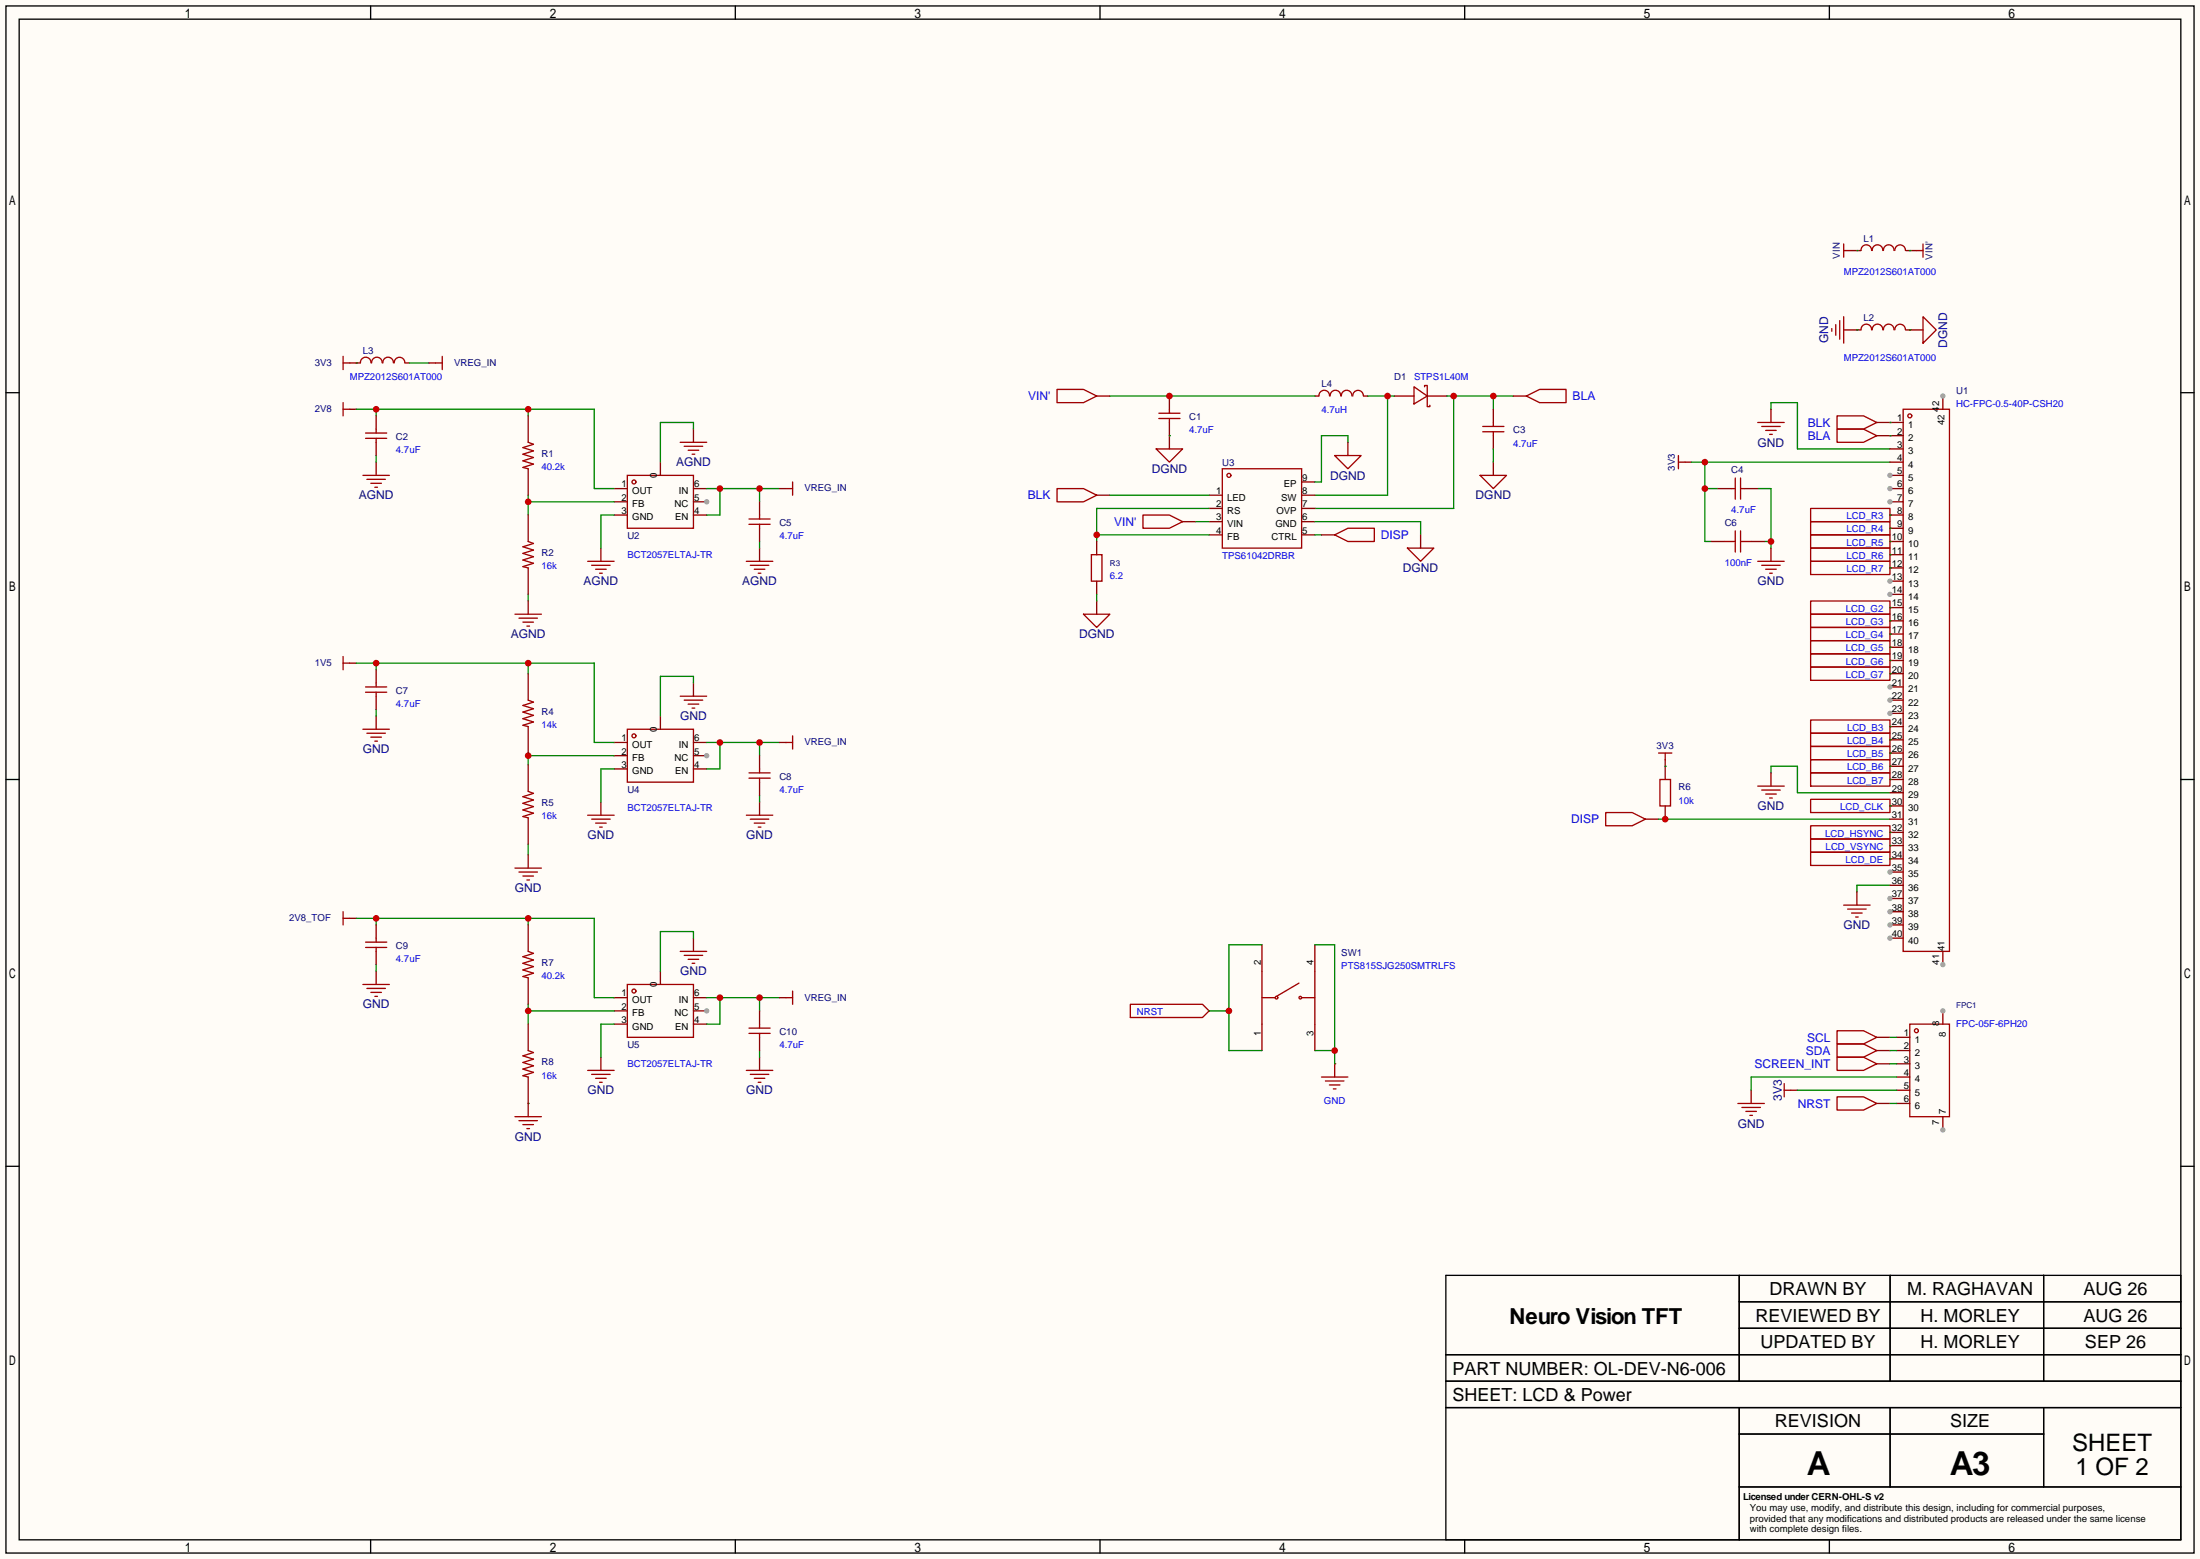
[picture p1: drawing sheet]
<svg xmlns="http://www.w3.org/2000/svg" width="423mm" height="299mm" viewBox="0 0 423 299" stroke-linecap="round" stroke-linejoin="round" font-family="sans-serif">
<path d="M0 0h422.7v299.5h-422.7z" fill="#fffcf7"/>
<g fill="none" stroke="#000" stroke-width=".25">
<path d="M1.1 1.1h420.4v297.2h-420.4zM3.7 3.7h415.3v292.1h-415.3zM71.2 1.1v2.6M141.3 1.1v2.6M211.3 1.1v2.6M281.4 1.1v2.6M351.5 1.1v2.6M1.1 75.4h2.6M419 75.4h2.5M1.1 149.7h2.6M419 149.7h2.5M1.1 224h2.6"/>
<path d="M419 224h2.5M277.8 245h141.2v50.8h-141.2zM334.1 245v20.3M334.1 250.1h84.9M334.1 255.1h84.9M363.1 245v20.3M392.6 245v20.3M277.8 260.2h141.2M277.8 265.3h141.2M277.8 270.4h141.2M334.1 270.4v25.4M334.1 275.5h58.5"/>
<path d="M363.1 270.4v15.2M392.6 270.4v15.2M71.2 295.8v2.5M141.3 295.8v2.5M211.3 295.8v2.5M281.4 295.8v2.5M334.1 285.6h84.9M351.5 295.8v2.5"/>
</g>
<path d="M252.6 76.1h.8M262 76.1h.8M364.4 199.3h2.5M364.4 201.8h2.5M364.4 204.3h2.5M364.4 206.9h2.5M364.4 209.4h2.5M364.4 212h2.5M373.3 214.5v2.5" fill="none" stroke="#870000" stroke-width=".25"/>
<g fill="none" stroke="#a10000" stroke-width=".25">
<path d="M253.4 76.1a1.01 1.01 0 0 1 1-1.1 1.01 1.01 0 0 1 1 1.1M255.5 76.1a1.01 1.01 0 0 1 1.1-1.1 1.01 1.01 0 0 1 1 1.1M257.7 76.1a1.01 1.01 0 0 1 1-1.1 1.01 1.01 0 0 1 1 1.1M259.9 76.1a1.01 1.01 0 0 1 1-1.1 1.01 1.01 0 0 1 1 1.1M366.9 196.7h7.6v17.8h-7.6z"/>
<circle cx="368.2" cy="198" r=".38"/>
</g>
<circle cx="373.3" cy="217" r=".51" fill="#999"/>
<path d="M373.3 194.2v2.5" fill="none" stroke="#870000" stroke-width=".25"/>
<circle cx="373.3" cy="194.2" r=".51" fill="#999"/>
<path d="M271.7 74.3l2.5 1.8-2.5 1.5zM273.7 74.3v-.3h.5v4.1h.5v-.2M352.9 198h5.1l2.6 1.3-2.6 1.2h-5.1zM352.9 200.5h5.1l2.6 1.3-2.6 1.3h-5.1z" fill="none" stroke="#a10000" stroke-width=".25"/>
<path d="M267.8 76.1h3.9M274.2 76.1h3.8M360.6 199.3h2.5M360.6 201.8h2.5" fill="none" stroke="#870000" stroke-width=".25"/>
<path d="M262.8 76.1h5M266.6 76.1v19h-14M363.1 199.3h1.3" fill="none" stroke="#008700" stroke-width=".25"/>
<circle cx="266.6" cy="76.1" r=".63" fill="#c00"/>
<path d="M278 76.1h12.7M279.3 76.1v21.6h-26.7M286.9 76.1v2.5" fill="none" stroke="#008700" stroke-width=".25"/>
<g fill="#c00">
<circle cx="279.3" cy="76.1" r=".63"/>
<circle cx="286.9" cy="76.1" r=".63"/>
</g>
<path d="M213.2 76.1h39.4M213.2 95.1h19.1M232.3 97.7h-21.6v6.3M286.9 86.2v2.6M210.7 102.7h21.6M229.7 100.2h2.6M345.3 209.4h19.1M363.1 201.8h1.3M363.1 212h1.3M363.1 204.3h1.3M364.4 206.9h-28v2.5" fill="none" stroke="#008700" stroke-width=".25"/>
<g fill="none" stroke="#870000" stroke-width=".25">
<path d="M286.9 78.6v2.6M290.7 76.1h2.5M210.7 95.1h2.5M232.3 95.1h2.5M232.3 97.7h2.5M250.1 95.1h2.5M250.1 97.7h2.5M250.1 92.6h2.5M286.9 83.7v2.5M286.9 88.8v2.5M227.2 100.2h2.5M232.3 100.2h2.5"/>
<path d="M232.3 102.7h2.5M250.1 100.2h2.5M250.1 102.7h2.5M336.4 209.4v2.6M344 209.4h1.3M360.6 212h2.5M360.6 204.3h2.5"/>
</g>
<g fill="none" stroke="#a10000" stroke-width=".25">
<path d="M293.2 76.1l2.6-1.3h5.1v2.5h-5.1zM203.1 93.9h5.1l2.5 1.2-2.5 1.3h-5.1zM219.6 98.9h5.1l2.5 1.3-2.5 1.3h-5.1zM234.8 90h15.3v15.3h-15.3zM284.4 91.3h5l-2.5 2.6zM284.9 82.9h4M284.9 81.9h4M286.9 81.2v.7M286.9 82.9v.8M333.9 212h5.1M334.6 212.7h3.6M335.4 213.5h2"/>
<path d="M336.2 214.2h.5M342.8 208.2v2.5M342.8 209.4h1.2M352.9 210.7h5.1l2.6 1.3-2.6 1.2h-5.1zM352.9 203.1h5.1l2.6 1.2-2.6 1.3h-5.1z"/>
<circle cx="236.1" cy="91.3" r=".38"/>
</g>
<circle cx="210.7" cy="102.7" r=".63" fill="#c00"/>
<g fill="none" stroke="#870000" stroke-width=".25">
<path d="M355.5 48.1h2M366.1 48.1h2.1M354.2 63.4h3.3M366.1 63.4h3.3M259 85v2.5M360.6 83.7h2.5M360.6 81.2h2.5M210.7 104v2.6M210.7 111.6v2.6M210.7 115.4v2.6M253.9 102.7h2.5M272.9 102.7v2.6"/>
<path d="M316.1 157.4h2.5"/>
</g>
<g fill="none" stroke="#a10000" stroke-width=".25">
<path d="M354.2 48.1h1.3M354.2 46.9v2.5M357.5 48.1a1.01 1.01 0 0 1 1-1.1 1.01 1.01 0 0 1 1.1 1.1M359.7 48.1a1.01 1.01 0 0 1 1-1.1 1.01 1.01 0 0 1 1 1.1M361.8 48.1a1.01 1.01 0 0 1 1.1-1.1 1.01 1.01 0 0 1 1 1.1M364 48.1a1.01 1.01 0 0 1 1-1.1 1.01 1.01 0 0 1 1.1 1.1M368.2 48.1h1.2M369.4 46.9v2.5M351.9 63.1v.5M352.7 62.4v2M352.9 79.9h5.1l2.6 1.3-2.6 1.2h-5.1zM353.4 61.6v3.6"/>
<path d="M354.2 60.8v5.1M357.5 63.4a1.01 1.01 0 0 1 1-1.1 1.01 1.01 0 0 1 1.1 1.1M359.7 63.4a1.01 1.01 0 0 1 1-1.1 1.01 1.01 0 0 1 1 1.1M361.8 63.4a1.01 1.01 0 0 1 1.1-1.1 1.01 1.01 0 0 1 1 1.1M364 63.4a1.01 1.01 0 0 1 1-1.1 1.01 1.01 0 0 1 1.1 1.1M369.4 60.8l2.6 2.6-2.6 2.5zM256.4 87.5h5.1l-2.5 2.5zM352.9 82.4h5.1l2.6 1.3-2.6 1.3h-5.1zM208.2 118h5l-2.5 2.5zM209.7 106.6h2v5h-2zM256.4 102.7l2.6-1.2h5v2.5h-5zM270.4 105.3h5.1l-2.6 2.5z"/>
<path d="M308.5 156.1h5.1l2.5 1.3-2.5 1.2h-5.1z"/>
</g>
<g fill="none" stroke="#008700" stroke-width=".25">
<path d="M356.7 48.1h.1M366.9 48.1h.1M340.2 78.6v-1.3h5.1v8.9h17.8M356.7 63.4h.1M366.9 63.4h.1M259 85v-1.3h-5.1v8.9h-1.3M337.7 93.9h2.5v11.4M210.7 114.2v1.2M252.6 102.7h1.3M252.6 100.2h20.3v2.5M339 104h1.2M318.6 157.4h44.5"/>
<path d="M340.2 148.5v-1.3h5.1v5.1h17.8M363.1 170.1h-6.4v1.2"/>
</g>
<circle cx="340.2" cy="104" r=".63" fill="#c00"/>
<path d="M340.2 78.6v2.6M323.7 88.8h1.3M340.2 105.3v2.5M340.2 148.5v2.5M356.7 171.3v2.6" fill="none" stroke="#870000" stroke-width=".25"/>
<g fill="none" stroke="#a10000" stroke-width=".25">
<path d="M322.5 87.5v2.5M322.5 88.8h1.2M337.7 81.2h5.1M338.5 81.9h3.5M339.2 82.7h2M340 83.4h.5M337.7 107.8h5.1M338.5 108.6h3.5M339.2 109.3h2M340 110.1h.5M337.7 151h5.1M338.5 151.8h3.5"/>
<path d="M339.2 152.5h2M340 153.3h.5M354.2 173.9h5.1M355 174.6h3.5M355.7 175.4h2.1M356.5 176.1h.5"/>
</g>
<path d="M325 88.8h38.1M327.5 88.8v15.2h1.3M327.5 93.9h2.6" fill="none" stroke="#008700" stroke-width=".25"/>
<g fill="#c00">
<circle cx="327.5" cy="88.8" r=".63"/>
<circle cx="327.5" cy="93.9" r=".63"/>
</g>
<path d="M332.6 93.9h.8M333.4 91.8v4.1M334.4 91.8v4.1M334.4 93.9h.8M331.3 104h2.1M333.4 102v4M334.4 102v4M334.4 104h2" fill="none" stroke="#a10000" stroke-width=".25"/>
<path d="M330.1 93.9h2.5M335.2 93.9h2.5M328.8 104h2.5M336.4 104h2.6M319.9 147.2v2.5M319.9 154.8v2.6" fill="none" stroke="#870000" stroke-width=".25"/>
<circle cx="319.9" cy="157.4" r=".63" fill="#c00"/>
<g fill="none" stroke="#a10000" stroke-width=".25">
<path d="M365.6 78.6h8.9v104.2h-8.9zM318.6 144.7h2.6M318.9 149.7h2v5.1h-2zM319.9 144.7v1.2"/>
<circle cx="366.9" cy="79.9" r=".38"/>
</g>
<path d="M363.1 81.2h2.5M363.1 83.7h2.5M363.1 86.2h2.5M363.1 88.8h2.5M363.1 91.3h2.5M319.9 145.9v1.3" fill="none" stroke="#870000" stroke-width=".25"/>
<path d="M319.9 147.2h.1" fill="none" stroke="#008700" stroke-width=".25"/>
<circle cx="363.1" cy="91.3" r=".51" fill="#999"/>
<path d="M363.1 93.9h2.5" fill="none" stroke="#870000" stroke-width=".25"/>
<circle cx="363.1" cy="93.9" r=".51" fill="#999"/>
<path d="M363.1 96.4h2.5" fill="none" stroke="#870000" stroke-width=".25"/>
<circle cx="363.1" cy="96.4" r=".51" fill="#999"/>
<path d="M363.1 98.9h2.5M363.1 101.5h2.5M363.1 104h2.5M363.1 106.6h2.5M363.1 109.1h2.5M363.1 111.6h2.5" fill="none" stroke="#870000" stroke-width=".25"/>
<circle cx="363.1" cy="111.6" r=".51" fill="#999"/>
<path d="M363.1 114.2h2.5" fill="none" stroke="#870000" stroke-width=".25"/>
<circle cx="363.1" cy="114.2" r=".51" fill="#999"/>
<path d="M363.1 116.7h2.5M363.1 119.3h2.5M363.1 121.8h2.5M363.1 124.3h2.5M363.1 126.9h2.5M363.1 129.4h2.5M363.1 132h2.5" fill="none" stroke="#870000" stroke-width=".25"/>
<circle cx="363.1" cy="132" r=".51" fill="#999"/>
<path d="M363.1 134.5h2.5" fill="none" stroke="#870000" stroke-width=".25"/>
<circle cx="363.1" cy="134.5" r=".51" fill="#999"/>
<path d="M363.1 137h2.5" fill="none" stroke="#870000" stroke-width=".25"/>
<circle cx="363.1" cy="137" r=".51" fill="#999"/>
<path d="M363.1 139.6h2.5M363.1 142.1h2.5M363.1 144.7h2.5M363.1 147.2h2.5M363.1 149.7h2.5M363.1 152.3h2.5M363.1 154.8h2.5M363.1 157.4h2.5M363.1 159.9h2.5M363.1 162.4h2.5M363.1 165h2.5M363.1 167.5h2.5" fill="none" stroke="#870000" stroke-width=".25"/>
<circle cx="363.1" cy="167.5" r=".51" fill="#999"/>
<path d="M363.1 170.1h2.5M363.1 172.6h2.5" fill="none" stroke="#870000" stroke-width=".25"/>
<circle cx="363.1" cy="172.6" r=".51" fill="#999"/>
<path d="M363.1 175.1h2.5" fill="none" stroke="#870000" stroke-width=".25"/>
<circle cx="363.1" cy="175.1" r=".51" fill="#999"/>
<path d="M363.1 177.7h2.5" fill="none" stroke="#870000" stroke-width=".25"/>
<circle cx="363.1" cy="177.7" r=".51" fill="#999"/>
<path d="M363.1 180.2h2.5" fill="none" stroke="#870000" stroke-width=".25"/>
<circle cx="363.1" cy="180.2" r=".51" fill="#999"/>
<path d="M373.3 182.8v2.5" fill="none" stroke="#870000" stroke-width=".25"/>
<circle cx="373.3" cy="185.3" r=".51" fill="#999"/>
<path d="M373.3 76.1v2.5" fill="none" stroke="#870000" stroke-width=".25"/>
<circle cx="373.3" cy="76.1" r=".51" fill="#999"/>
<path d="M363.1 83.7h.1M363.1 81.2h.1M252.6 181.5h3.8v22.8M252.6 201.8h3.8" fill="none" stroke="#008700" stroke-width=".25"/>
<path d="M210.7 76.1h2.5M232.3 194.2h.1M242.4 181.5v5.1M242.4 196.7v5.1M252.6 181.5v5.1M252.6 196.7v5.1M256.4 204.3h.1" fill="none" stroke="#870000" stroke-width=".25"/>
<g fill="none" stroke="#a10000" stroke-width=".25">
<path d="M203.1 74.8h5.1l2.5 1.3-2.5 1.2h-5.1zM217.2 192.9h13.8l1.3 1.3-1.3 1.3h-13.8zM242.4 186.6v10.1M242.4 191.6h2.6M249.6 188.8l-4.4 2.6M250.1 191.6h2.5M252.6 186.6v10.1M253.9 206.9h5.1M254.6 207.6h3.6M255.4 208.4h2M256.2 209.2h.5M256.4 204.3v2.6"/>
<circle cx="245.2" cy="191.6" r=".25"/>
<circle cx="249.8" cy="191.6" r=".25"/>
</g>
<circle cx="256.4" cy="201.8" r=".63" fill="#c00"/>
<path d="M232.3 194.2h3.8M242.4 181.5h-6.3v20.3h6.3" fill="none" stroke="#008700" stroke-width=".25"/>
<circle cx="236.1" cy="194.2" r=".63" fill="#c00"/>
<path d="M222.6 79.4h4.1M222.6 80.4h4.1" fill="none" stroke="#a10000" stroke-width=".25"/>
<path d="M224.7 76.1v2.5M224.7 81.2v2.5" fill="none" stroke="#870000" stroke-width=".25"/>
<circle cx="224.7" cy="76.1" r=".63" fill="#c00"/>
<g fill="none" stroke="#a10000" stroke-width=".25">
<path d="M224.7 78.6v.8M120.5 91.3h12.7v10.2h-12.7zM222.1 86.2h5.1l-2.5 2.6zM224.7 80.4v.8M347.9 97.7h15.2v2.5h-15.2zM347.9 118h15.2v2.5h-15.2zM347.9 100.2h15.2v2.5h-15.2zM347.9 102.7h15.2v2.6h-15.2zM347.9 115.4h15.2v2.6h-15.2zM347.9 105.3h15.2v2.5h-15.2zM347.9 107.8h15.2v2.6h-15.2zM347.9 123.1h15.2v2.5h-15.2z"/>
<path d="M347.9 128.1h15.2v2.6h-15.2zM347.9 125.6h15.2v2.5h-15.2zM347.9 138.3h15.2v2.5h-15.2zM347.9 120.5h15.2v2.6h-15.2zM347.9 148.5h15.2v2.5h-15.2zM347.9 143.4h15.2v2.5h-15.2zM347.9 153.5h15.2v2.6h-15.2zM347.9 140.8h15.2v2.6h-15.2zM347.9 145.9h15.2v2.6h-15.2zM347.9 158.6h15.2v2.6h-15.2zM347.9 163.7h15.2v2.5h-15.2zM347.9 161.2h15.2v2.5h-15.2z"/>
<circle cx="121.8" cy="92.6" r=".38"/>
</g>
<g fill="none" stroke="#870000" stroke-width=".25">
<path d="M118 93.9h2.5M118 96.4h2.5M118 98.9h2.5M133.2 96.4h2.6M133.2 98.9h2.6M224.7 83.7v2.5M363.1 98.9h.1M363.1 119.3h.1M363.1 101.5h.1M363.1 104h.1M363.1 116.7h.1M363.1 106.6h.1"/>
<path d="M363.1 109.1h.1M363.1 124.3h.1M363.1 129.4h.1M363.1 126.9h.1M363.1 139.6h.1M363.1 121.8h.1M363.1 149.7h.1M363.1 144.7h.1M363.1 154.8h.1M363.1 142.1h.1M363.1 147.2h.1M363.1 159.9h.1"/>
<path d="M363.1 165h.1M363.1 162.4h.1"/>
</g>
<g fill="none" stroke="#008700" stroke-width=".25">
<path d="M224.7 83.7h.1M363.1 98.9h.1M363.1 116.7h.1M363.1 119.3h.1M363.1 106.6h.1M363.1 109.1h.1M363.1 104h.1M363.1 101.5h.1M363.1 124.3h.1M363.1 126.9h.1M363.1 129.4h.1M363.1 139.6h.1"/>
<path d="M363.1 121.8h.1M363.1 142.1h.1M363.1 144.7h.1M363.1 147.2h.1M363.1 149.7h.1M363.1 154.8h.1M363.1 159.9h.1M363.1 162.4h.1M363.1 165h.1"/>
</g>
<circle cx="135.8" cy="96.4" r=".51" fill="#999"/>
<path d="M126.9 88.8v2.5M133.2 93.9h2.6" fill="none" stroke="#870000" stroke-width=".25"/>
<path d="M135.8 93.9h13.9M138.3 93.9v5h-2.5M145.9 93.9v2.5" fill="none" stroke="#008700" stroke-width=".25"/>
<g fill="#c00">
<circle cx="145.9" cy="93.9" r=".63"/>
<circle cx="138.3" cy="93.9" r=".63"/>
</g>
<path d="M115.4 105.3v2.5M145.9 105.3v2.5" fill="none" stroke="#870000" stroke-width=".25"/>
<path d="M112.9 107.8h5.1M113.7 108.6h3.5M114.4 109.3h2.1M115.2 110.1h.5M143.4 107.8h5.1M144.1 108.6h3.6M144.9 109.3h2M145.7 110.1h.5" fill="none" stroke="#a10000" stroke-width=".25"/>
<path d="M101.5 95.1v3.8M101.5 96.4h16.5M118 98.9h-2.6v6.4M145.9 104v1.3" fill="none" stroke="#008700" stroke-width=".25"/>
<circle cx="101.5" cy="96.4" r=".63" fill="#c00"/>
<path d="M67.2 78.6h1.3" fill="none" stroke="#870000" stroke-width=".25"/>
<path d="M65.9 77.3v2.6M65.9 78.6h1.3" fill="none" stroke="#a10000" stroke-width=".25"/>
<path d="M68.5 78.6h45.7v15.3h3.8M72.3 78.6v1.3M101.5 78.6v1.3" fill="none" stroke="#008700" stroke-width=".25"/>
<g fill="#c00">
<circle cx="72.3" cy="78.6" r=".63"/>
<circle cx="101.5" cy="78.6" r=".63"/>
</g>
<path d="M68.5 69.7h.1M78.6 69.7h3.8M72.3 87.5v1.3M133.2 82.4v-1.2h-6.3v7.6M101.5 114.2v1.2" fill="none" stroke="#008700" stroke-width=".25"/>
<path d="M67.2 69.7h2M77.9 69.7h.7M82.4 69.7h1.3M72.3 88.8v2.5M133.2 82.4v2.6M149.7 93.9h1.3M118 142.6h2.5M118 145.2h2.5M118 147.7h2.5M133.2 145.2h2.6M133.2 147.7h2.6" fill="none" stroke="#870000" stroke-width=".25"/>
<g fill="none" stroke="#a10000" stroke-width=".25">
<path d="M65.9 68.5v2.5M65.9 69.7h1.3M69.2 69.7a1.01 1.01 0 0 1 1.1-1.1 1.01 1.01 0 0 1 1 1.1M71.4 69.7a1.01 1.01 0 0 1 1-1.1 1.01 1.01 0 0 1 1 1.1M73.6 69.7a1.01 1.01 0 0 1 1-1.1 1.01 1.01 0 0 1 1 1.1M75.7 69.7a1.01 1.01 0 0 1 1.1-1.1 1.01 1.01 0 0 1 1 1.1M83.7 69.7h1.3M85 68.5v2.5M69.7 91.3h5.1M70.5 92.1h3.5M71.2 92.8h2.1M72 93.6h.5"/>
<path d="M130.7 85h5.1M131.4 85.7h3.6M132.2 86.5h2M133 87.2h.5M151 93.9h1.3M152.3 92.6v2.5M120.5 140.1h12.7v10.1h-12.7z"/>
<circle cx="121.8" cy="141.4" r=".38"/>
</g>
<circle cx="135.8" cy="145.2" r=".51" fill="#999"/>
<path d="M126.9 137.5v2.6M133.2 142.6h2.6" fill="none" stroke="#870000" stroke-width=".25"/>
<path d="M135.8 142.6h13.9M138.3 142.6v5.1h-2.5M145.9 142.6v2.6" fill="none" stroke="#008700" stroke-width=".25"/>
<g fill="#c00">
<circle cx="145.9" cy="142.6" r=".63"/>
<circle cx="138.3" cy="142.6" r=".63"/>
</g>
<path d="M115.4 154.1v2.5M145.9 154.1v2.5" fill="none" stroke="#870000" stroke-width=".25"/>
<path d="M112.9 156.6h5.1M113.7 157.4h3.5M114.4 158.1h2.1M115.2 158.9h.5M143.4 156.6h5.1M144.1 157.4h3.6M144.9 158.1h2M145.7 158.9h.5" fill="none" stroke="#a10000" stroke-width=".25"/>
<path d="M101.5 144.7v2.2M101.5 145.2h16.5M118 147.7h-2.6v6.4M145.9 152.8v1.3" fill="none" stroke="#008700" stroke-width=".25"/>
<circle cx="101.5" cy="145.2" r=".63" fill="#c00"/>
<path d="M67.2 127.4h1.3" fill="none" stroke="#870000" stroke-width=".25"/>
<path d="M65.9 126.1v2.6M65.9 127.4h1.3" fill="none" stroke="#a10000" stroke-width=".25"/>
<path d="M68.5 127.4h45.7v15.2h3.8M72.3 127.4v1.3M101.5 127.4v2" fill="none" stroke="#008700" stroke-width=".25"/>
<g fill="#c00">
<circle cx="72.3" cy="127.4" r=".63"/>
<circle cx="101.5" cy="127.4" r=".63"/>
</g>
<path d="M72.3 136.3v1.2M133.2 131.2v-1.3h-6.3v7.6M101.5 162.2v2" fill="none" stroke="#008700" stroke-width=".25"/>
<path d="M101.5 115.4v2.6M72.3 137.5v2.6M133.2 131.2v2.5M149.7 142.6h1.3M101.5 164.2v2.6M118 191.6h2.5M118 194.2h2.5M118 196.7h2.5M133.2 194.2h2.6M133.2 196.7h2.6" fill="none" stroke="#870000" stroke-width=".25"/>
<g fill="none" stroke="#a10000" stroke-width=".25">
<path d="M98.9 118h5.1M99.7 118.7h3.6M100.5 119.5h2M101.2 120.3h.5M130.7 133.7h5.1M131.4 134.5h3.6M132.2 135.3h2M133 136h.5M69.7 140.1h5.1M70.5 140.8h3.5M71.2 141.6h2.1M72 142.4h.5"/>
<path d="M151 142.6h1.3M152.3 141.4v2.5M98.9 166.8h5.1M99.7 167.5h3.6M100.5 168.3h2M101.2 169h.5M120.5 189.1h12.7v10.2h-12.7z"/>
<circle cx="121.8" cy="190.4" r=".38"/>
</g>
<circle cx="135.8" cy="194.2" r=".51" fill="#999"/>
<path d="M126.9 186.6v2.5M133.2 191.6h2.6" fill="none" stroke="#870000" stroke-width=".25"/>
<path d="M135.8 191.6h13.9M138.3 191.6v5.1h-2.5M145.9 191.6v2.6" fill="none" stroke="#008700" stroke-width=".25"/>
<g fill="#c00">
<circle cx="145.9" cy="191.6" r=".63"/>
<circle cx="138.3" cy="191.6" r=".63"/>
</g>
<path d="M115.4 203.1v2.5M145.9 203.1v2.5" fill="none" stroke="#870000" stroke-width=".25"/>
<path d="M112.9 205.6h5.1M113.7 206.4h3.5M114.4 207.1h2.1M115.2 207.9h.5M143.4 205.6h5.1M144.1 206.4h3.6M144.9 207.1h2M145.7 207.9h.5" fill="none" stroke="#a10000" stroke-width=".25"/>
<path d="M101.5 192.9v3.8M101.5 194.2h16.5M118 196.7h-2.6v6.4M145.9 201.8v1.3" fill="none" stroke="#008700" stroke-width=".25"/>
<circle cx="101.5" cy="194.2" r=".63" fill="#c00"/>
<path d="M67.2 176.4h1.3" fill="none" stroke="#870000" stroke-width=".25"/>
<path d="M65.9 175.1v2.6M65.9 176.4h1.3" fill="none" stroke="#a10000" stroke-width=".25"/>
<path d="M68.5 176.4h45.7v15.2h3.8M72.3 176.4v1.3M101.5 176.4v1.3" fill="none" stroke="#008700" stroke-width=".25"/>
<g fill="#c00">
<circle cx="72.3" cy="176.4" r=".63"/>
<circle cx="101.5" cy="176.4" r=".63"/>
</g>
<path d="M72.3 185.3v1.3M133.2 180.2v-1.3h-6.3v7.7M101.5 212h.1" fill="none" stroke="#008700" stroke-width=".25"/>
<g fill="none" stroke="#870000" stroke-width=".25">
<path d="M72.3 79.9v2.5M101.5 79.9v5.1M72.3 85v2.5M101.5 90v5.1M101.5 98.9v5.1M145.9 96.4v2.5M101.5 109.1v5.1M145.9 101.5v2.5M72.3 128.7v2.5M72.3 133.7v2.6M101.5 129.4v5.1M101.5 139.6v5.1"/>
<path d="M101.5 146.9v5.1M101.5 157.1v5.1M145.9 145.2v2.5M145.9 150.2v2.6M72.3 177.7v2.5M101.5 177.7v5.1M72.3 182.8v2.5M72.3 186.6v2.5M101.5 187.8v5.1M101.5 196.7v5.1M133.2 180.2v2.6M145.9 194.2v2.5"/>
<path d="M145.9 199.3v2.5M149.7 191.6h1.3M101.5 206.9v7.6"/>
</g>
<g fill="none" stroke="#a10000" stroke-width=".25">
<path d="M70.2 84.2h4.1M70.2 83.2h4.1M72.3 82.4v.8M72.3 84.2v.8M101.5 85l1 .3-2 .7 2 .6-2 .6 2 .7-2 .6 2 .7-2 .6 1 .2M143.9 99.7h4.1M145.9 98.9v.8M101.5 104l1 .4-2 .6 2 .7-2 .6 2 .6-2 .7 2 .6-2 .6 1 .3M143.9 100.7h4.1M145.9 100.7v.8M70.2 133h4.1M70.2 132h4.1"/>
<path d="M72.3 131.2v.8M72.3 133v.7M101.5 134.5l1 .4-2 .6 2 .6-2 .7 2 .6-2 .6 2 .7-2 .6 1 .3M101.5 152l1 .4-2 .6 2 .7-2 .6 2 .6-2 .7 2 .6-2 .6 1 .3M143.9 149.5h4.1M143.9 148.5h4.1M145.9 147.7v.8M145.9 149.5v.7M69.7 189.1h5.1M70.2 182h4.1M70.2 181h4.1M70.5 189.9h3.5"/>
<path d="M71.2 190.6h2.1M72 191.4h.5M72.3 180.2v.8M72.3 182v.8M101.5 182.8l1 .3-2 .7 2 .6-2 .6 2 .7-2 .6 2 .6-2 .7 1 .2M130.7 182.8h5.1M131.4 183.5h3.6M132.2 184.3h2M133 185h.5M143.9 198.5h4.1M143.9 197.5h4.1M145.9 196.7v.8"/>
<path d="M145.9 198.5v.8M151 191.6h1.3M152.3 190.4v2.5M98.9 214.5h5.1M99.7 215.3h3.6M100.5 216h2M101.2 216.8h.5M101.5 201.8l1 .4-2 .6 2 .7-2 .6 2 .6-2 .7 2 .6-2 .6 1 .3"/>
</g>
<g font-size="6.3">
<text x="347.1" y="283.3">A</text>
<text x="374.6" y="283.3">A3</text>
</g>
<g font-size="4.6">
<text x="398.1" y="278.7">SHEET</text>
<text x="398.7" y="283.3">1 OF 2</text>
</g>
<text font-size="4.2" x="290" y="254.3">Neuro Vision TFT</text>
<g font-size="3.5">
<text x="339.9" y="248.8">DRAWN BY</text>
<text x="366.4" y="248.8">M. RAGHAVAN</text>
<text x="400.3" y="248.8">AUG 26</text>
<text x="337.2" y="253.9">REVIEWED BY</text>
<text x="369" y="253.9">H. MORLEY</text>
<text x="400.3" y="253.9">AUG 26</text>
<text x="338.2" y="259">UPDATED BY</text>
<text x="369" y="259">H. MORLEY</text>
<text x="400.6" y="259">SEP 26</text>
<text x="279" y="264">PART NUMBER: OL-DEV-N6-006</text>
<text x="279" y="269.1">SHEET: LCD &amp; Power</text>
<text x="341" y="274.2">REVISION</text>
<text x="374.7" y="274.2">SIZE</text>
</g>
<g font-size="2.3" fill="#000080">
<text x="351.2" y="65.9" transform="rotate(-90 351.2 65.9)">GND</text>
<text x="374.1" y="66.8" transform="rotate(-90 374.1 66.8)">DGND</text>
<text x="129.9" y="89.6">AGND</text>
<text x="337.7" y="85.8">GND</text>
<text x="68.9" y="95.9">AGND</text>
<text x="221.3" y="90.9">DGND</text>
<text x="255.6" y="92.1">DGND</text>
<text x="283.5" y="95.9">DGND</text>
<text x="112.1" y="112.4">AGND</text>
<text x="142.6" y="112.4">AGND</text>
<text x="269.5" y="109.9">DGND</text>
<text x="337.7" y="112.4">GND</text>
<text x="98.1" y="122.6">AGND</text>
<text x="207.3" y="122.6">DGND</text>
<text x="130.7" y="138.3">GND</text>
<text x="69.7" y="144.7">GND</text>
<text x="337.7" y="155.6">GND</text>
<text x="112.9" y="161.2">GND</text>
<text x="143.4" y="161.2">GND</text>
<text x="98.9" y="171.4">GND</text>
<text x="354.2" y="178.5">GND</text>
<text x="130.7" y="187.4">GND</text>
<text x="69.7" y="193.7">GND</text>
<text x="112.9" y="210.2">GND</text>
<text x="143.4" y="210.2">GND</text>
<text x="342.3" y="211.5" transform="rotate(-90 342.3 211.5)">3V3</text>
<text x="98.9" y="219.1">GND</text>
<text x="333.9" y="216.6">GND</text>
</g>
<g font-size="2.3" fill="#00f">
<text x="197.5" y="76.9">VIN'</text>
<text x="302.1" y="76.9">BLA</text>
<text x="347.3" y="82">BLK</text>
<text x="347.3" y="84.5">BLA</text>
<text x="197.4" y="95.9">BLK</text>
<text x="214" y="101">VIN'</text>
<text x="265.3" y="103.6">DISP</text>
<text x="301.8" y="158.2">DISP</text>
<text x="346.9" y="202.6">SDA</text>
<text x="347.2" y="200.1">SCL</text>
<text x="337" y="205.2">SCREEN_INT</text>
<text x="345.4" y="212.8">NRST</text>
</g>
<g font-size="1.8" fill="#000080">
<text x="358" y="46.4">L1</text>
<text x="353.5" y="49.7" transform="rotate(-90 353.5 49.7)">VIN</text>
<text x="371.3" y="49.8" transform="rotate(-90 371.3 49.8)">VIN'</text>
<text x="358" y="61.6">L2</text>
<text x="60.5" y="70.3">3V3</text>
<text x="69.7" y="68">L3</text>
<text x="87.3" y="70.3">VREG_IN</text>
<text x="253.9" y="74.3">L4</text>
<text x="267.8" y="73.1">D1</text>
<text x="375.8" y="75.6">U1</text>
<text x="60.5" y="79.2">2V8</text>
<text x="228.5" y="80.7">C1</text>
<text x="290.7" y="83.2">C3</text>
<text x="76.1" y="84.5">C2</text>
<text x="104" y="87.8">R1</text>
<text x="234.8" y="89.6">U3</text>
<text x="154.6" y="94.4">VREG_IN</text>
<text x="321.7" y="90.4" transform="rotate(-90 321.7 90.4)">3V3</text>
<text x="332.6" y="90.9">C4</text>
<text x="149.7" y="101">C5</text>
<text x="331.3" y="101">C6</text>
<text x="104" y="106.9">R2</text>
<text x="120.5" y="103.6">U2</text>
<text x="60.5" y="127.9">1V5</text>
<text x="76.1" y="133.3">C7</text>
<text x="104" y="137.3">R4</text>
<text x="154.6" y="143.2">VREG_IN</text>
<text x="318.3" y="143.9">3V3</text>
<text x="149.7" y="149.8">C8</text>
<text x="104" y="154.9">R5</text>
<text x="120.5" y="152.3">U4</text>
<text x="322.5" y="151.8">R6</text>
<text x="55.6" y="177">2V8_TOF</text>
<text x="76.1" y="182.3">C9</text>
<text x="104" y="185.6">R7</text>
<text x="257.7" y="183.6">SW1</text>
<text x="154.6" y="192.2">VREG_IN</text>
<text x="120.5" y="201.3">U5</text>
<text x="149.7" y="198.8">C10</text>
<text x="104" y="204.6">R8</text>
</g>
<g font-size="1.8" fill="#00f">
<text x="354.2" y="52.8">MPZ2012S601AT000</text>
<text x="354.2" y="69.3">MPZ2012S601AT000</text>
<text x="67.2" y="73.1">MPZ2012S601AT000</text>
<text x="271.7" y="73.1">STPS1L40M</text>
<text x="228.5" y="83.2">4.7uF</text>
<text x="253.9" y="79.4">4.7uH</text>
<text x="375.8" y="78.2">HC-FPC-0.5-40P-CSH20</text>
<text x="76.1" y="87">4.7uF</text>
<text x="290.7" y="85.8">4.7uF</text>
<text x="104" y="90.3">40.2k</text>
<text x="332.6" y="98.5">4.7uF</text>
<text x="354.7" y="99.7">LCD_R3</text>
<text x="120.5" y="107.1">BCT2057ELTAJ-TR</text>
<text x="149.7" y="103.6">4.7uF</text>
<text x="234.8" y="107.4">TPS61042DRBR</text>
<text x="354.7" y="102.3">LCD_R4</text>
<text x="354.7" y="104.8">LCD_R5</text>
<text x="354.7" y="107.4">LCD_R6</text>
<text x="104" y="109.4">16k</text>
<text x="213.2" y="111.2">6.2</text>
<text x="331.3" y="108.6">100nF</text>
<text x="354.7" y="109.9">LCD_R7</text>
<text x="354.6" y="117.5">LCD_G2</text>
<text x="354.6" y="125.1">LCD_G5</text>
<text x="354.6" y="120.1">LCD_G3</text>
<text x="354.6" y="122.6">LCD_G4</text>
<text x="354.6" y="130.2">LCD_G7</text>
<text x="354.6" y="127.7">LCD_G6</text>
<text x="76.1" y="135.8">4.7uF</text>
<text x="104" y="139.9">14k</text>
<text x="354.8" y="140.4">LCD_B3</text>
<text x="354.8" y="142.9">LCD_B4</text>
<text x="354.8" y="145.5">LCD_B5</text>
<text x="354.8" y="148">LCD_B6</text>
<text x="120.5" y="155.9">BCT2057ELTAJ-TR</text>
<text x="149.7" y="152.3">4.7uF</text>
<text x="322.5" y="154.4">10k</text>
<text x="353.5" y="155.6">LCD_CLK</text>
<text x="354.8" y="150.5">LCD_B7</text>
<text x="104" y="157.4">16k</text>
<text x="350.6" y="160.7">LCD_HSYNC</text>
<text x="350.7" y="163.2">LCD_VSYNC</text>
<text x="354.5" y="165.8">LCD_DE</text>
<text x="76.1" y="184.8">4.7uF</text>
<text x="104" y="188.1">40.2k</text>
<text x="257.7" y="186.1">PTS815SJG250SMTRLFS</text>
<text x="218.4" y="195">NRST</text>
<text x="375.8" y="197.3">FPC-05F-6PH20</text>
<text x="149.7" y="201.3">4.7uF</text>
<text x="104" y="207.2">16k</text>
<text x="120.5" y="204.9">BCT2057ELTAJ-TR</text>
<text x="254.4" y="212">GND</text>
</g>
<g font-size="1.8">
<text x="364.5" y="80.9">1</text>
<text x="364.5" y="83.5">2</text>
<text x="366.6" y="82.2">1</text>
<text x="372.5" y="79.1" transform="rotate(-90 372.5 79.1)">42</text>
<text x="373.6" y="81.7" transform="rotate(-90 373.6 81.7)">42</text>
<text x="364.5" y="86">3</text>
<text x="364.5" y="88.5">4</text>
<text x="366.6" y="84.7">2</text>
<text x="366.6" y="87.3">3</text>
<text x="366.6" y="89.8">4</text>
<text x="119.4" y="93.6">1</text>
<text x="121.5" y="94.9">OUT</text>
<text x="126.2" y="91.8" transform="rotate(-90 126.2 91.8)">0</text>
<text x="130.4" y="94.9">IN</text>
<text x="133.3" y="93.6">6</text>
<text x="233.7" y="94.9">1</text>
<text x="246.7" y="93.6">EP</text>
<text x="250.2" y="94.9">8</text>
<text x="250.2" y="92.4">9</text>
<text x="364.5" y="91.1">5</text>
<text x="364.5" y="93.6">6</text>
<text x="366.6" y="92.4">5</text>
<text x="366.6" y="94.9">6</text>
<text x="119.4" y="96.2">2</text>
<text x="119.4" y="98.7">3</text>
<text x="121.5" y="97.4">FB</text>
<text x="121.5" y="100">GND</text>
<text x="129.6" y="97.4">NC</text>
<text x="129.7" y="100">EN</text>
<text x="133.3" y="98.7">4</text>
<text x="133.3" y="96.2">5</text>
<text x="233.7" y="97.4">2</text>
<text x="233.7" y="100">3</text>
<text x="235.8" y="96.2">LED</text>
<text x="235.8" y="98.7">RS</text>
<text x="235.8" y="101.2">VIN</text>
<text x="245" y="101.2">GND</text>
<text x="245.2" y="98.7">OVP</text>
<text x="246.1" y="96.2">SW</text>
<text x="250.2" y="100">6</text>
<text x="250.2" y="97.4">7</text>
<text x="364.5" y="96.2">7</text>
<text x="364.5" y="98.7">8</text>
<text x="364.5" y="101.2">9</text>
<text x="366.6" y="97.4">7</text>
<text x="366.6" y="100">8</text>
<text x="233.7" y="102.5">4</text>
<text x="235.8" y="103.8">FB</text>
<text x="244.3" y="103.8">CTRL</text>
<text x="250.2" y="102.5">5</text>
<text x="363.5" y="103.8">10</text>
<text x="363.5" y="106.3">11</text>
<text x="366.6" y="102.5">9</text>
<text x="366.6" y="105.1">10</text>
<text x="366.6" y="107.6">11</text>
<text x="363.5" y="108.9">12</text>
<text x="363.5" y="111.4">13</text>
<text x="363.5" y="113.9">14</text>
<text x="366.6" y="110.1">12</text>
<text x="366.6" y="112.7">13</text>
<text x="363.5" y="116.5">15</text>
<text x="363.5" y="119">16</text>
<text x="366.6" y="115.2">14</text>
<text x="366.6" y="117.8">15</text>
<text x="363.5" y="121.6">17</text>
<text x="363.5" y="124.1">18</text>
<text x="366.6" y="120.3">16</text>
<text x="366.6" y="122.8">17</text>
<text x="366.6" y="125.4">18</text>
<text x="363.5" y="126.6">19</text>
<text x="363.5" y="129.2">20</text>
<text x="363.5" y="131.7">21</text>
<text x="366.6" y="127.9">19</text>
<text x="366.6" y="130.5">20</text>
<text x="363.5" y="134.3">22</text>
<text x="363.5" y="136.8">23</text>
<text x="366.6" y="133">21</text>
<text x="366.6" y="135.5">22</text>
<text x="119.4" y="142.4">1</text>
<text x="121.5" y="143.7">OUT</text>
<text x="126.2" y="140.6" transform="rotate(-90 126.2 140.6)">0</text>
<text x="130.4" y="143.7">IN</text>
<text x="133.3" y="142.4">6</text>
<text x="363.5" y="139.3">24</text>
<text x="363.5" y="141.9">25</text>
<text x="366.6" y="138.1">23</text>
<text x="366.6" y="140.6">24</text>
<text x="366.6" y="143.2">25</text>
<text x="119.4" y="144.9">2</text>
<text x="119.4" y="147.5">3</text>
<text x="121.5" y="146.2">FB</text>
<text x="121.5" y="148.7">GND</text>
<text x="129.6" y="146.2">NC</text>
<text x="129.7" y="148.7">EN</text>
<text x="133.3" y="147.5">4</text>
<text x="133.3" y="144.9">5</text>
<text x="363.5" y="144.4">26</text>
<text x="363.5" y="147">27</text>
<text x="363.5" y="149.5">28</text>
<text x="366.6" y="145.7">26</text>
<text x="366.6" y="148.2">27</text>
<text x="363.5" y="152">29</text>
<text x="363.5" y="154.6">30</text>
<text x="366.6" y="150.8">28</text>
<text x="366.6" y="153.3">29</text>
<text x="366.6" y="155.9">30</text>
<text x="363.5" y="157.1">31</text>
<text x="363.5" y="159.7">32</text>
<text x="366.6" y="158.4">31</text>
<text x="366.6" y="160.9">32</text>
<text x="363.5" y="162.2">33</text>
<text x="363.5" y="164.7">34</text>
<text x="363.5" y="167.3">35</text>
<text x="366.6" y="163.5">33</text>
<text x="366.6" y="166">34</text>
<text x="363.5" y="169.8">36</text>
<text x="363.5" y="172.4">37</text>
<text x="366.6" y="168.6">35</text>
<text x="366.6" y="171.1">36</text>
<text x="366.6" y="173.6">37</text>
<text x="363.5" y="174.9">38</text>
<text x="363.5" y="177.4">39</text>
<text x="363.5" y="180">40</text>
<text x="366.6" y="176.2">38</text>
<text x="366.6" y="178.7">39</text>
<text x="242.2" y="185.3" transform="rotate(-90 242.2 185.3)">2</text>
<text x="252.4" y="185.3" transform="rotate(-90 252.4 185.3)">4</text>
<text x="366.6" y="181.3">40</text>
<text x="372.5" y="185.3" transform="rotate(-90 372.5 185.3)">41</text>
<text x="373.6" y="182.7" transform="rotate(-90 373.6 182.7)">41</text>
<text x="119.4" y="191.4">1</text>
<text x="126.2" y="189.6" transform="rotate(-90 126.2 189.6)">0</text>
<text x="133.3" y="191.4">6</text>
<text x="119.4" y="194">2</text>
<text x="119.4" y="196.5">3</text>
<text x="121.5" y="192.7">OUT</text>
<text x="121.5" y="195.2">FB</text>
<text x="121.5" y="197.8">GND</text>
<text x="129.6" y="195.2">NC</text>
<text x="129.7" y="197.8">EN</text>
<text x="130.4" y="192.7">IN</text>
<text x="133.3" y="196.5">4</text>
<text x="133.3" y="194">5</text>
<text x="372.5" y="197.1" transform="rotate(-90 372.5 197.1)">8</text>
<text x="242.2" y="199" transform="rotate(-90 242.2 199)">1</text>
<text x="252.4" y="199" transform="rotate(-90 252.4 199)">3</text>
<text x="365.7" y="199">1</text>
<text x="365.7" y="201.6">2</text>
<text x="367.8" y="200.3">1</text>
<text x="367.8" y="202.8">2</text>
<text x="373.8" y="199.2" transform="rotate(-90 373.8 199.2)">8</text>
<text x="365.7" y="204.1">3</text>
<text x="365.7" y="206.7">4</text>
<text x="365.7" y="209.2">5</text>
<text x="367.8" y="205.4">3</text>
<text x="367.8" y="207.9">4</text>
<text x="365.7" y="211.7">6</text>
<text x="367.8" y="210.5">5</text>
<text x="367.8" y="213">6</text>
<text x="373.8" y="214" transform="rotate(-90 373.8 214)">7</text>
<text x="372.5" y="216.1" transform="rotate(-90 372.5 216.1)">7</text>
<text x="334.9" y="288.2">Licensed under CERN-OHL-S v2</text>
<text x="336.2" y="290.2">You may use, modify, and distribute this design, including for commercial purposes,</text>
<text x="336.2" y="292.3">provided that any modifications and distributed products are released under the same license</text>
<text x="336.2" y="294.3">with complete design files.</text>
</g>
<g font-size="1.6" fill="#000080">
<text x="213.2" y="108.6">R3</text>
<text x="375.8" y="193.7">FPC1</text>
</g>
</svg>
